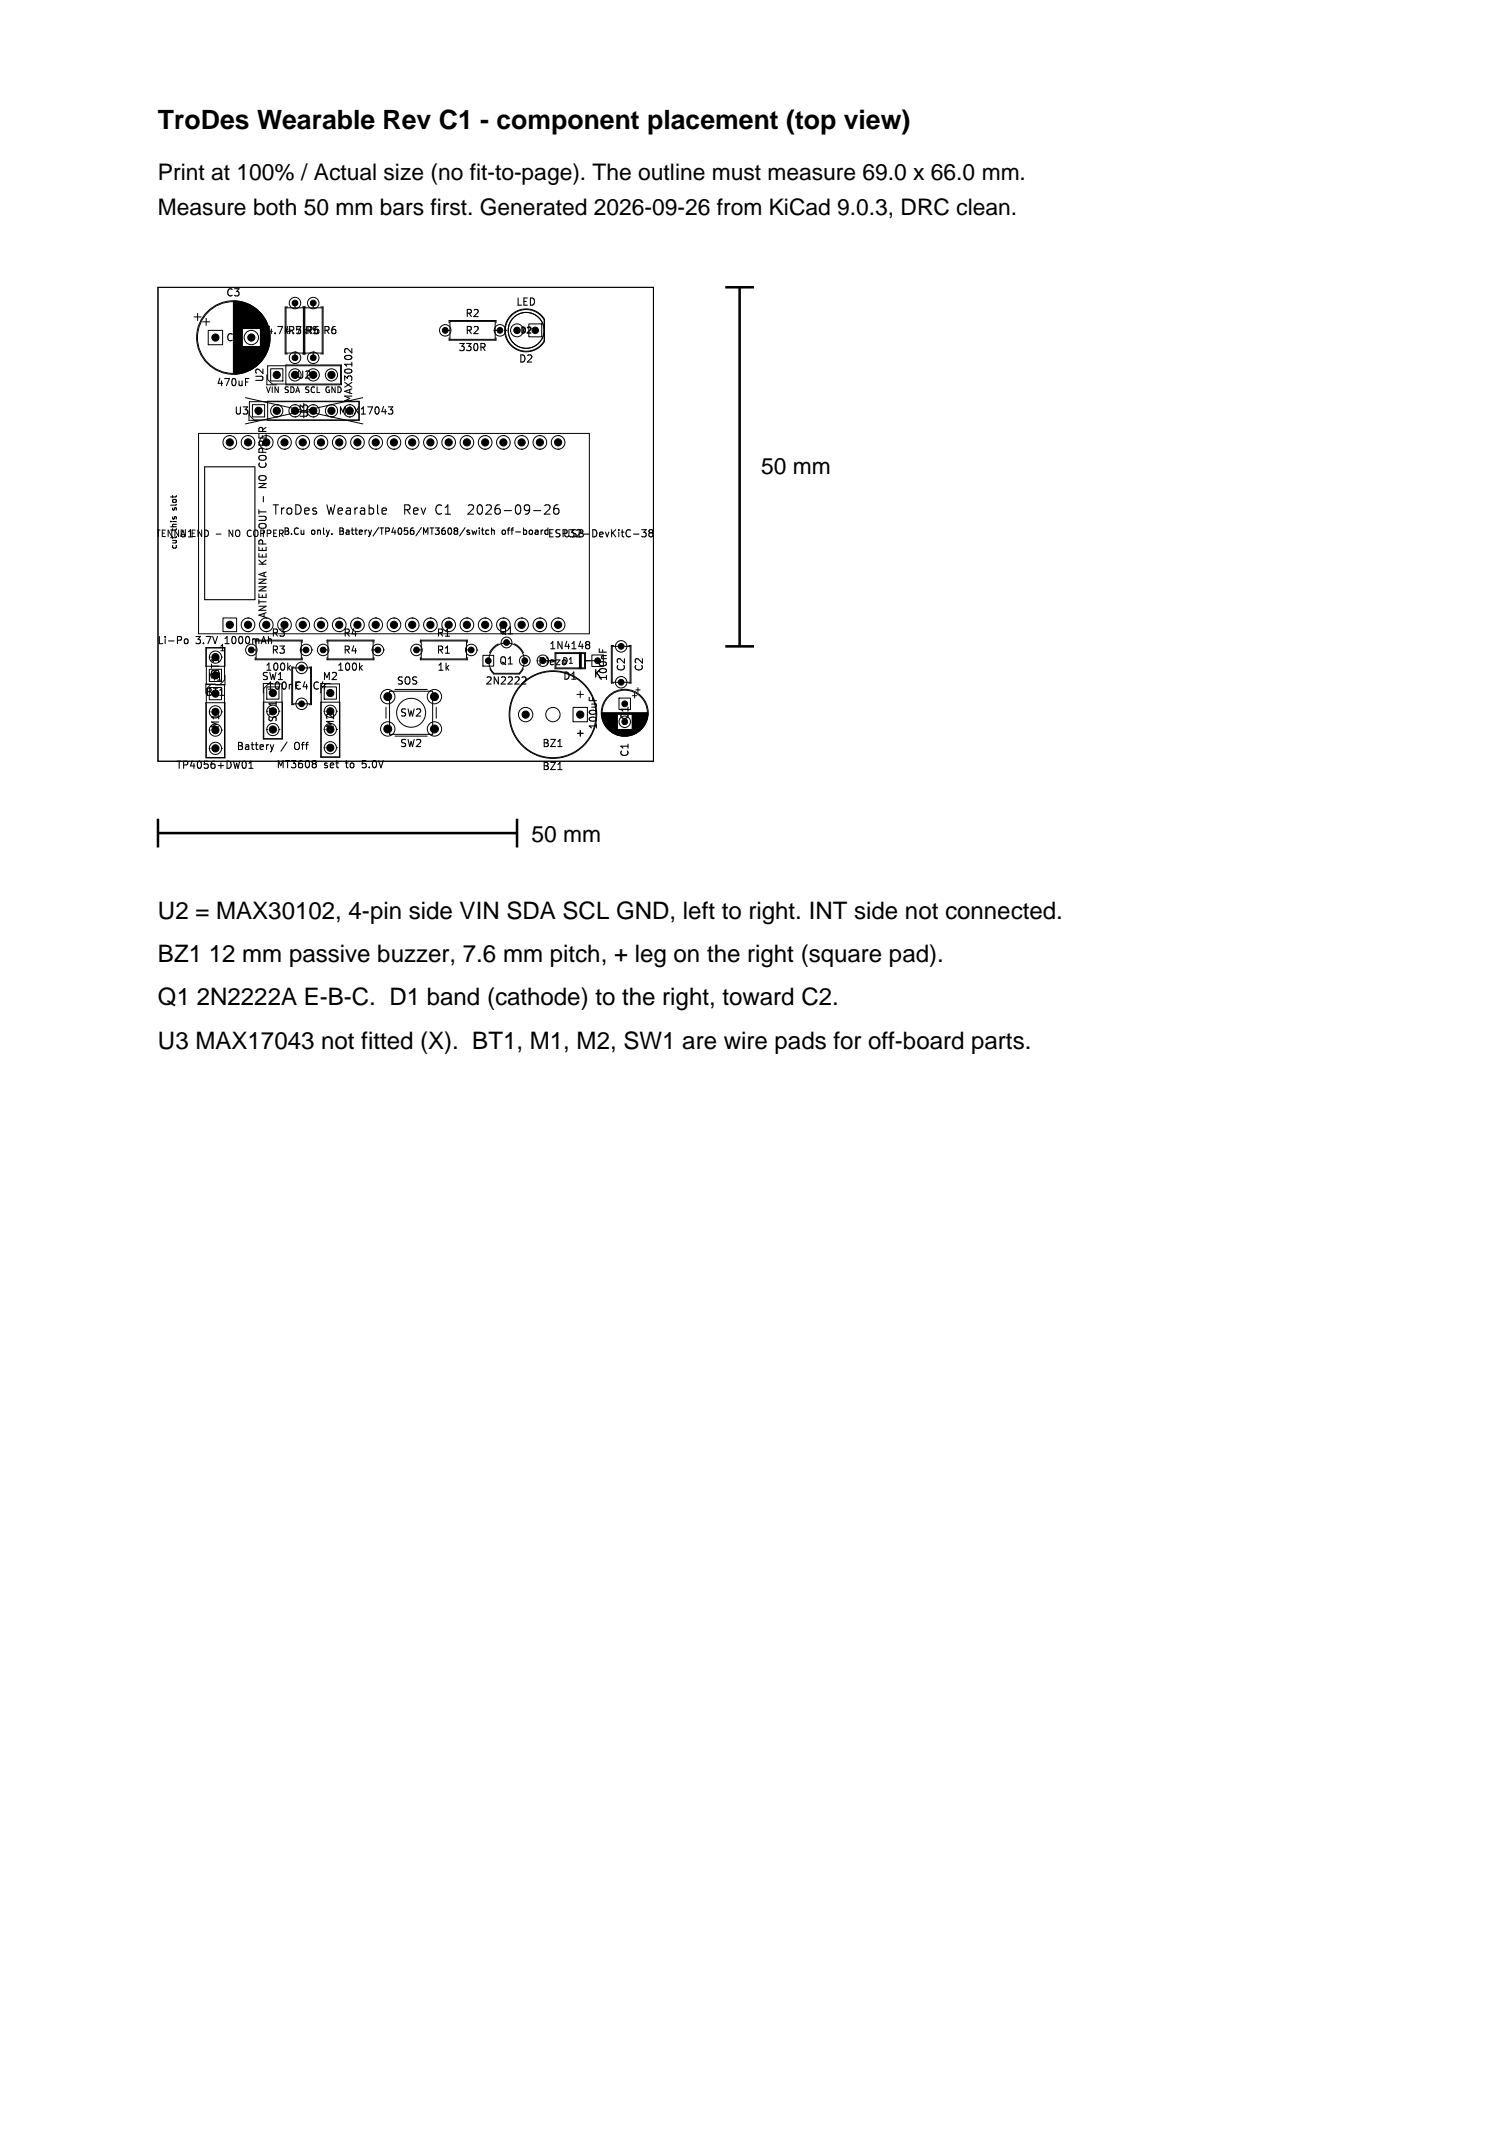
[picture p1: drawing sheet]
<svg xmlns="http://www.w3.org/2000/svg" width="210mm" height="297mm" viewBox="0 0 210 297" stroke-linecap="round" stroke-linejoin="round" font-family="sans-serif">
<g fill="none" stroke="#000" stroke-width=".15">
<path d="M22 40h69v66h-69zM34.2 53.2h.3M34.2 52.7h.5M49 48.5v.7l-.7-.7-.3 .1v.4M54.1 56.7h.6l-.3 .3 .2 .1 .1 .4-.2 .2h-.3M67.2 48.3l.3 .5M67.5 47.9v.4M28.5 65h7v18.5h-7zM36.1 71v.6M36.1 64.7l.1 .3M37.1 67.3l-1 .6h1M37.1 64.7l-.2 .3"/>
<path d="M53.6 70.7l.2 .1v.2l-.6 .2M53.8 71.5l-.2 .1M65.3 74.1l.1 .1-.1 .2M65.3 73.8l.1 .1M65.7 70.3h-.3l-.2 .1M65.7 73.8l.2 .6 .2-.4 .1 .4 .2-.6M65.9 70.9l-.7 .7h.8M66.7 73.5v.1M66.7 73.8v.6M67 73.8h.4M67.2 73.5v.8l.2 .1M68.1 73.9l-.3-.1-.2 .2 .1 .4h.4"/>
<path d="M68.5 73.9h.3v.5M68.5 73.5v.9M70.1 73.8l-.2 .2v.2l.2 .2M75.9 70.4l.1-.1h.4l.1 .1 .1 .3-.1 .2-.7 .7h.8M76.3 73.5v.9M77.7 70.3a.51 .51 0 0 0-.6 .6v.4l.1 .2 .4 .1 .2-.1v-.5l-.1-.1-.4-.1-.2 .2M88.2 74.4h.8M89.4 73.8h.6l-.4 .3 .3 .1v.5l-.1 .1-.4-.1M90.6 74.2l-.2-.2 .2-.2h.1l.2 .1-.2 .3M90.6 74.2l-.2 .2v.3l.2 .1h.1l.2-.2v-.2l-.2-.2M90.6 74.2h.1M25.8 89h.2l.2 .1v.3l-.2 .2h-.2l-.1-.2z"/>
<path d="M40.2 92.9l.3 .4M40.5 92.7l-.4 .3M50.2 92.9l.3 .4M50.5 92.7l-.4 .3M72.7 94.3l.4-.1 .2 .3-.7 .7h.7M81.6 89.7l.1 .1M81.6 89.4l.3-.1 .2 .1v.2l-.2 .2M81.7 89.8h-.1M81.7 89.8h.2M81.9 89.8l.2 .2v.2l-.2 .1h-.3M82.1 97.1v.5M82.5 97.2v.4"/>
<path d="M83.5 90.3v.5M83.9 90.5v.3M34.2 106.1l.1 .3-.1 .5M34.7 107h.5M34.7 106.3l.3-.3v1M37.6 103.7l.3 .7M37.9 104.4l-.3 .3M38.1 103.7l-.2 .7M43.9 105.9l.1 .2-.1 .2 .1 .1v.3l-.1 .2M77.7 107.2h.6M77.7 104h.6"/>
</g>
<g fill="none" stroke="#000" stroke-width=".14">
<path d="M22 40h69v66h-69zM27 44.1h1M27.5 43.6v1M28.2 44.8h1M28.7 44.3v1M29 46h2v2h-2zM32.5 41.9v10.2M32.6 41.9v10.2M32.7 41.9v10.2M32.8 41.9v10.2M32.9 41.9v10.2M33 41.9v10.2"/>
<path d="M33.1 42v10.1M33.1 42v10M33.2 42v10M33.3 42v10M33.4 42v10M33.5 42v10M33.6 42v10M33.7 42.1v9.8M33.8 42.1v3.7M33.8 48.2v3.7M33.9 42.1v3.7M33.9 48.2v3.7"/>
<path d="M34 42.1v3.7M34 48.2v3.7M34 48.2v3.6M34.1 42.2v3.6M34.1 48.2v3.6M34.2 55.4l16.3 3.6M34.2 42.2v3.6M34.2 48.2v3.6M34.3 42.2v3.6M34.3 48.2v3.6M34.3 42.3v3.5M34.3 48.2v3.5"/>
<path d="M34.4 42.3v3.5M34.4 48.2v3.5M34.5 42.3v3.5M34.5 48.2v3.5M34.6 42.4v3.4M34.6 48.2v3.4M34.7 42.4v3.4M34.7 48.2v3.4M34.7 57.2v1.3h1.3M34.7 55.9h15.3v2.6h-14.6l-.7-.7zM34.8 42.5v3.3M34.8 48.2v3.3"/>
<path d="M34.9 42.5v3.3M34.9 48.2v3.3M35 42.6v3.2M35 48.2v3.2M35.1 42.6v3.2M35.1 48.2v3.2M35.1 42.7v3.1M35.1 48.2v3.1M35.2 56.4h1.7v1.6h-1.7zM35.2 42.7v3.1M35.2 48.2v3.1M35.3 42.7v3.1"/>
<path d="M35.3 48.2v3.1M35.3 42.8v3M35.3 48.2v3M35.4 42.8v3M35.4 48.2v3M35.5 42.9v2.9M35.5 48.2v2.9M35.6 42.9v2.9M35.6 48.2v2.8M35.6 43v2.8M35.7 43v2.8M35.7 48.2v2.8"/>
<path d="M35.7 43.1v2.7M35.7 48.2v2.7M35.8 43.1v2.7M35.8 48.2v2.7M35.9 43.2v2.6M35.9 48.2v2.6M36 43.3v2.5M36 48.2v2.5M36.1 43.4v2.4M36.1 48.2v2.4M36.2 43.5v2.3M36.2 48.2v2.3"/>
<path d="M36.3 43.6v6.8M36.3 43.7v6.6M36.4 43.7v6.6M36.5 43.8v6.4M36.5 43.9v6.2M36.6 43.9v6.2M36.6 44v6M36.7 44.1v5.8M36.7 44.2v5.6M36.8 44.2v5.6M36.8 44.3v5.4M36.9 44.4v5.2"/>
<path d="M36.9 44.5v5M37 44.6v4.8M37.1 44.7v4.6M37.1 44.8v4.4M37.1 44.9v4.2M37.2 53.6h1.3M37.2 45v4M37.2 45.1v3.8M37.3 45.2v3.6M37.3 50.9h10.1v2.6h-9.5l-.6-.7zM37.3 55.9h12.7v2.6h-12.7zM37.3 45.3v3.4"/>
<path d="M37.3 45.4v3.2M37.4 45.5v3M37.4 45.6v2.8M37.5 45.8v2.4M37.5 45.9v2.2M37.5 46.1v1.8M37.6 46.4v1.2M37.7 51.4h1.7v1.7h-1.7zM38.5 56.3a.85 .85 0 0 1 .9 .9 .85 .85 0 0 1-.9 .8M38.5 56.3a.85 .85 0 0 0-.8 .9 .85 .85 0 0 0 .8 .8M38.5 58h.1M38.5 56.4h.1"/>
<path d="M39.8 50.8h7.7v2.8h-7.7zM39.8 42.9h2.5v6.3h-2.5zM40 42.7h-.3v6.6h.3M41.1 49a.8 .8 0 0 0-.8 .8 .8 .8 0 0 0 .8 .8M41.1 49a.8 .8 0 0 1 .8 .8 .8 .8 0 0 1-.8 .8M41.1 56.3a.85 .85 0 0 1 .8 .9 .85 .85 0 0 1-.8 .8M41.1 56.3a.85 .85 0 0 0-.9 .9 .85 .85 0 0 0 .9 .8M41.1 49h.1M41.1 50.6h.1M41.1 58h.1M41.1 56.4h.1M41.1 42.2v.7"/>
<path d="M41.1 49.2v.6M42.1 49.3h.5M42.1 42.7h.5M42.3 42.7v6.6M42.4 42.9h2.5v6.3h-2.5zM42.5 42.7v6.6M43.6 49a.8 .8 0 0 0-.8 .8 .8 .8 0 0 0 .8 .8M43.6 49a.8 .8 0 0 1 .8 .8 .8 .8 0 0 1-.8 .8M43.6 56.3a.85 .85 0 0 1 .9 .9 .85 .85 0 0 1-.9 .8M43.6 56.3a.85 .85 0 0 0-.8 .9 .85 .85 0 0 0 .8 .8M43.6 49h.1M43.6 50.6h.1"/>
<path d="M43.6 58h.1M43.6 56.4h.1M43.6 42.2v.7M43.6 49.2v.6M44.7 42.7h.3v6.6h-.3M45.4 54.1v.4M46.2 56.3a.85 .85 0 0 1 .8 .9 .85 .85 0 0 1-.8 .8M46.2 56.3a.85 .85 0 0 0-.9 .9 .85 .85 0 0 0 .9 .8M46.2 58h.1M46.2 56.4h.1M50.5 55.4l-16.3 3.6M62 46h.7"/>
<path d="M62.5 45v-.4h6.6v.4M62.5 47v.4h6.6v-.4M62.7 44.8h6.3v2.4h-6.3zM68.8 46h.1M68.8 46a.8 .8 0 0 0 .8 .8 .8 .8 0 0 0 .8-.8M68.8 46a.8 .8 0 0 1 .8-.8 .8 .8 0 0 1 .8 .8M69 46h.6M70.4 46h.1M71.1 43.9a2.99 2.99 0 0 1 4.7 .6v3a2.99 2.99 0 0 1-4.4 .9 2.99 2.99 0 0 1-.3-4.5zM73.6 45.1h1.8v1.8h-1.8zM75.8 47.5a2.9 2.9 0 0 1-4.4 .7 2.9 2.9 0 0 1 0-4.4 2.9 2.9 0 0 1 4.4 .7v3M27.7 60.4h54.4v27.9h-54.4z"/>
<path d="M32 62.6h.1M32 60.7h.1M32 60.6a.95 .95 0 0 1 .9 1 .95 .95 0 0 1-.9 1M32 60.6a.95 .95 0 0 0-1 1 .95 .95 0 0 0 1 1M34.5 62.6h.1M34.5 60.7h.1M34.5 60.6a.95 .95 0 0 1 1 1 .95 .95 0 0 1-1 1M34.5 60.6a.95 .95 0 0 0-.9 1 .95 .95 0 0 0 .9 1M37.1 60.6a.95 .95 0 0 1 .9 1 .95 .95 0 0 1-.9 1M39.6 62.6h.1M39.6 60.7h.1M39.6 60.6a.95 .95 0 0 1 1 1 .95 .95 0 0 1-1 1"/>
<path d="M39.6 60.6a.95 .95 0 0 0-.9 1 .95 .95 0 0 0 .9 1M42.2 62.6h.1M42.2 60.7h.1M42.2 60.6a.95 .95 0 0 1 .9 1 .95 .95 0 0 1-.9 1M42.2 60.6a.95 .95 0 0 0-1 1 .95 .95 0 0 0 1 1M44.7 62.6h.1M44.7 60.7h.1M44.7 60.6a.95 .95 0 0 1 .9 1 .95 .95 0 0 1-.9 1M44.7 60.6a.95 .95 0 0 0-1 1 .95 .95 0 0 0 1 1M47.2 62.6h.1M47.2 60.7h.1M47.2 60.6a.95 .95 0 0 1 1 1 .95 .95 0 0 1-1 1"/>
<path d="M47.2 60.6a.95 .95 0 0 0-.9 1 .95 .95 0 0 0 .9 1M49.8 60.6a.95 .95 0 0 1 .9 1 .95 .95 0 0 1-.9 1M49.8 60.6a.95 .95 0 0 0-1 1 .95 .95 0 0 0 1 1M49.8 62.6h.1M49.8 60.7h.1M52.3 60.6a.95 .95 0 0 1 1 1 .95 .95 0 0 1-1 1M52.3 60.6a.95 .95 0 0 0-.9 1 .95 .95 0 0 0 .9 1M52.3 62.6h.1M52.3 60.7h.1M54.9 60.6a.95 .95 0 0 1 .9 1 .95 .95 0 0 1-.9 1M54.9 60.6a.95 .95 0 0 0-1 1 .95 .95 0 0 0 1 1M54.9 62.6h.1"/>
<path d="M54.9 60.7h.1M57.4 60.6a.95 .95 0 0 1 .9 1 .95 .95 0 0 1-.9 1M57.4 60.6a.95 .95 0 0 0-.9 1 .95 .95 0 0 0 .9 1M57.4 62.6h.1M57.4 60.7h.1M59.9 60.6a.95 .95 0 0 1 1 1 .95 .95 0 0 1-1 1M59.9 60.6a.95 .95 0 0 0-.9 1 .95 .95 0 0 0 .9 1M59.9 62.6h.1M59.9 60.7h.1M62.5 60.6a.95 .95 0 0 1 .9 1 .95 .95 0 0 1-.9 1M62.5 60.6a.95 .95 0 0 0-1 1 .95 .95 0 0 0 1 1M62.5 62.6h.1"/>
<path d="M62.5 60.7h.1M65 60.6a.95 .95 0 0 1 1 1 .95 .95 0 0 1-1 1M65 60.6a.95 .95 0 0 0-.9 1 .95 .95 0 0 0 .9 1M65 62.6h.1M65 60.7h.1M67.6 60.6a.95 .95 0 0 1 .9 1 .95 .95 0 0 1-.9 1M67.6 60.6a.95 .95 0 0 0-1 1 .95 .95 0 0 0 1 1M67.6 62.6h.1M67.6 60.7h.1M70.1 60.6a.95 .95 0 0 1 .9 1 .95 .95 0 0 1-.9 1M70.1 60.6a.95 .95 0 0 0-.9 1 .95 .95 0 0 0 .9 1M70.1 62.6h.1"/>
<path d="M70.1 60.7h.1M72.6 60.6a.95 .95 0 0 1 1 1 .95 .95 0 0 1-1 1M72.6 60.6a.95 .95 0 0 0-.9 1 .95 .95 0 0 0 .9 1M72.6 62.6h.1M72.6 60.7h.1M75.2 60.6a.95 .95 0 0 1 .9 1 .95 .95 0 0 1-.9 1M75.2 60.6a.95 .95 0 0 0-1 1 .95 .95 0 0 0 1 1M75.2 62.6h.1M75.2 60.7h.1M77.7 60.6a.95 .95 0 0 1 1 1 .95 .95 0 0 1-1 1M77.7 60.6a.95 .95 0 0 0-.9 1 .95 .95 0 0 0 .9 1M77.7 62.6h.1"/>
<path d="M77.7 60.7h.1M28.7 90.2h2.6v2.6h-2.6zM28.7 95.3v1.3M28.7 97.8h2.6v7.7h-2.6zM28.7 95.9l.7-.6h1.9v10.2h-2.6zM28.7 95.3v-5.1h2.6v4.5l-.7 .6M29.1 99.1a.85 .85 0 0 0 .9 .9 .85 .85 0 0 0 .8-.9M29.1 99.1a.85 .85 0 0 1 .9-.8 .85 .85 0 0 1 .8 .8M29.2 99.1h.1M29.2 93.2h1.7v1.7h-1.7zM29.2 91.5h.1M30.9 99.1h.1"/>
<path d="M31.1 86.1h1.9v1.9h-1.9zM31.3 94v1.4h-1.3M34.5 88h.1M34.5 86.1h.1M34.5 86a.95 .95 0 0 1 1 1 .95 .95 0 0 1-1 1M34.5 86a.95 .95 0 0 0-.9 1 .95 .95 0 0 0 .9 1M35 90.5h.7M35.5 89.1h6.6v.4M35.5 91.5v.4h6.6v-.4M35.7 89.3h6.3v2.5h-6.3zM36.7 97.8h2.6v5.1h-2.6zM36.7 95.2v1.3"/>
<path d="M37.1 88h.1M37.2 95.7h1.7v1.6h-1.7zM37.2 99h.1M39.3 95.2v7.6h-2.6v-6.9M39.6 86.1h.1M40.8 93h2.5v5h-2.5zM40.9 92.9h-.3v5.2h.3M41.8 90.5h.1M41.8 90.5a.8 .8 0 0 0 .8 .8 .8 .8 0 0 0 .8-.8M41.8 90.5a.8 .8 0 0 1 .8-.8 .8 .8 0 0 1 .8 .8M42 90.5h.6M42.2 88h.1"/>
<path d="M42.2 86.1h.1M42.2 86a.95 .95 0 0 1 .9 1 .95 .95 0 0 1-.9 1M42.2 86a.95 .95 0 0 0-1 1 .95 .95 0 0 0 1 1M43.1 92.9h.3v5.2h-.3M43.4 90.5h.1M44.7 97.8h2.6v7.6h-2.6zM44.7 88h.1M44.7 86.1h.1M44.7 86a.95 .95 0 0 1 .9 1 .95 .95 0 0 1-.9 1M44.7 86a.95 .95 0 0 0-1 1 .95 .95 0 0 0 1 1M45 90.5h.7M45.1 99a.85 .85 0 0 0 .9 .9 .85 .85 0 0 0 .8-.9"/>
<path d="M45.1 99a.85 .85 0 0 1 .9-.8 .85 .85 0 0 1 .8 .8M45.2 95.7h1.7v1.6h-1.7zM45.2 99h.1M45.4 95.2h1.9v10.2h-2.6v-9.5M45.5 89.5v-.4h6.6v.4M45.5 91.5v.4h6.6v-.4M45.7 89.3h6.3v2.5h-6.3zM46.9 99h.1M47.2 88h.1M47.2 86.1h.1M47.2 86a.95 .95 0 0 1 1 1 .95 .95 0 0 1-1 1M47.2 86a.95 .95 0 0 0-.9 1 .95 .95 0 0 0 .9 1"/>
<path d="M49.8 86.1h.1M51.8 90.5h.1M51.8 90.5a.8 .8 0 0 0 .8 .8 .8 .8 0 0 0 .8-.8M51.8 90.5a.8 .8 0 0 1 .8-.8 .8 .8 0 0 1 .8 .8M52 90.5h.6M52.3 86a.95 .95 0 0 1 1 1 .95 .95 0 0 1-1 1M52.3 86a.95 .95 0 0 0-.9 1 .95 .95 0 0 0 .9 1M52.3 88h.1M52.3 86.1h.1M53.4 90.5h.1M53.8 98.5v1.5M54.3 96.2h5.9v6.1h-5.9z"/>
<path d="M54.9 86a.95 .95 0 0 1 .9 1 .95 .95 0 0 1-.9 1M54.9 86a.95 .95 0 0 0-1 1 .95 .95 0 0 0 1 1M54.9 88h.1M54.9 86.1h.1M55 96h4.5M57.4 86a.95 .95 0 0 1 .9 1 .95 .95 0 0 1-.9 1M57.4 86a.95 .95 0 0 0-.9 1 .95 .95 0 0 0 .9 1M57.4 88h.1M57.4 86.1h.1M58 90.5h.7M58.5 89.5v-.4h6.6v.4M58.5 91.5v.4h6.6v-.4"/>
<path d="M58.7 89.3h6.3v2.5h-6.3zM59.9 86a.95 .95 0 0 1 1 1 .95 .95 0 0 1-1 1M59.9 86a.95 .95 0 0 0-.9 1 .95 .95 0 0 0 .9 1M59.9 88h.1M59.9 86.1h.1M60.8 98.5v1.5M62.5 86.1h.1M64.8 90.5h.1M64.8 90.5a.8 .8 0 0 0 .8 .8 .8 .8 0 0 0 .8-.8M64.8 90.5a.8 .8 0 0 1 .8-.8 .8 .8 0 0 1 .8 .8M65 90.5h.6M65 86a.95 .95 0 0 1 1 1 .95 .95 0 0 1-1 1"/>
<path d="M65 86a.95 .95 0 0 0-.9 1 .95 .95 0 0 0 .9 1M65 88h.1M65 86.1h.1M66.4 90.5h.1M67.3 91.2h1.5v1.5h-1.5zM67.6 86a.95 .95 0 0 1 .9 1 .95 .95 0 0 1-.9 1M67.6 86a.95 .95 0 0 0-1 1 .95 .95 0 0 0 1 1M67.6 88h.1M67.6 86.1h.1M68.2 93.1l.5 .8h3.6l.6-.8M68.8 90.2a2.48 2.48 0 0 1 3.5 0 2.48 2.48 0 0 1 0 3.6h-3.5a2.48 2.48 0 0 1 0-3.6zM69.4 89.6a2.61 2.61 0 0 0-1.2 1.3"/>
<path d="M70.1 86.1h.1M71.6 89.6a2.6 2.6 0 0 1 1.3 1.3M72.6 86a.95 .95 0 0 1 1 1 .95 .95 0 0 1-1 1M72.6 86a.95 .95 0 0 0-.9 1 .95 .95 0 0 0 .9 1M72.6 88h.1M72.6 86.1h.1M74.8 92a.8 .8 0 0 1 .8-.8 .8 .8 0 0 1 .8 .8M75.2 86a.95 .95 0 0 1 .9 1 .95 .95 0 0 1-.9 1M75.2 86a.95 .95 0 0 0-1 1 .95 .95 0 0 0 1 1M75.2 88h.1M75.2 86.1h.1M77.3 90.9h4.2v2.2h-4.2z"/>
<path d="M77.4 91h4v2h-4zM77.7 86a.95 .95 0 0 1 1 1 .95 .95 0 0 1-1 1M77.7 86a.95 .95 0 0 0-.9 1 .95 .95 0 0 0 .9 1M77.7 88h.1M77.7 86.1h.1M79.8 98.5h2v2h-2zM80.7 90.9v2.2M80.8 90.9v2.2M80.9 91v2M80.9 90.9v2.2M81.4 92h1.8M82.4 91.2h1.6v1.6h-1.6z"/>
<path d="M83.8 99.3h6.4M83.8 99.4h6.4M83.8 99.5h6.4M83.8 99.5h2.2M83.8 99.6h2.2M83.8 99.7h2.2M83.8 99.8h2.2M83.8 99.9h2.2M83.9 100h2.1M85.2 90h2.5v5h-2.5zM85.4 89.9h-.3v5.2h.3M86.2 97.2h1.6v1.6h-1.6z"/>
<path d="M87.6 89.9h.3v5.2h-.3M88 99.5h2.2M88 99.6h2.2M88 99.7h2.2M88 99.8h2.2M88 99.9h2.2M88 100h2.2M88.1 96.9h.6M88.4 96.6v.6M88.5 96.1h.7M88.8 95.7v.7M29.1 104.2a.85 .85 0 0 0 .9 .8 .85 .85 0 0 0 .8-.8"/>
<path d="M29.1 104.2a.85 .85 0 0 1 .9-.9 .85 .85 0 0 1 .8 .9M29.2 101.7h.1M29.2 104.2h.1M30.9 104.2h.1M37.2 101.6h.1M37.2 101.6a.85 .85 0 0 0 .8 .8 .85 .85 0 0 0 .9-.8M37.2 101.6a.85 .85 0 0 1 .8-.9 .85 .85 0 0 1 .9 .9M38.9 101.6h.1M45.1 104.1a.85 .85 0 0 0 .9 .9 .85 .85 0 0 0 .8-.9M45.1 104.1a.85 .85 0 0 1 .9-.8 .85 .85 0 0 1 .8 .8M45.2 101.6h.1M45.2 104.1h.1"/>
<path d="M46.9 104.1h.1M55 102.5h4.5M83.9 100.1h2.1M83.9 100.2h2.1M83.9 100.3h2.1M84 100.3h2M84 100.4h2M84 100.5h2M84 100.6h2M84.1 100.6h1.9M84.1 100.7h1.9M84.1 100.8h1.9"/>
<path d="M84.2 100.8h1.8M84.2 100.9h1.8M84.3 101h1.7M84.3 101.1h1.7M84.4 101.1h1.6M84.4 101.2h1.6M84.5 101.3h1.5M84.6 101.4h1.4M84.6 101.5h1.4M84.7 101.5h1.3M84.7 101.6h4.6M84.8 101.6h4.4"/>
<path d="M84.8 101.7h4.4M84.9 101.7h4.2M85 101.8h4M85.1 101.9h3.8M85.2 101.9h3.6M85.2 102h3.6M85.3 102h3.4M85.4 102.1h3.3M85.4 102.1h3.2M85.5 102.1h3M85.6 102.2h2.8M85.6 102.2h2.7"/>
<path d="M85.7 102.3h2.6M85.8 102.3h2.4M85.9 102.3h2.2M86.1 102.4h1.8M86.2 102.4h1.6M86.4 102.5h1.2M86.6 102.5h.8M88 100h2.1M88 100.1h2.1M88 100.2h2.1M88 100.3h2.1M88 100.3h2"/>
<path d="M88 100.4h2M88 100.5h2M88 100.6h2M88 100.6h1.9M88 100.7h1.9M88 100.8h1.9M88 100.8h1.8M88 100.9h1.8M88 101h1.7M88 101.1h1.7M88 101.1h1.6M88 101.2h1.6"/>
<path d="M88 101.3h1.5M88 101.4h1.4M88 101.5h1.4M88 101.5h1.3"/>
<circle cx="32.5" cy="47" r="5"/>
<circle cx="32.5" cy="47" r="5.1"/>
<circle cx="35" cy="47" r="1"/>
<circle cx="41.1" cy="42.2" r=".8"/>
<circle cx="41.1" cy="52.2" r=".85"/>
<circle cx="43.6" cy="42.2" r=".8"/>
<circle cx="43.6" cy="52.2" r=".85"/>
<circle cx="46.2" cy="52.2" r=".85"/>
<circle cx="48.7" cy="57.2" r=".85"/>
<circle cx="62" cy="46" r=".8"/>
<circle cx="72" cy="46" r=".9"/>
<circle cx="73.3" cy="46" r="2.5"/>
<circle cx="30" cy="91.5" r=".85"/>
<circle cx="35" cy="90.5" r=".8"/>
<circle cx="37.1" cy="87" r=".95"/>
<circle cx="38" cy="99" r=".85"/>
<circle cx="39.6" cy="87" r=".95"/>
<circle cx="42" cy="93" r=".8"/>
<circle cx="42" cy="98" r=".8"/>
<circle cx="45" cy="90.5" r=".8"/>
<circle cx="49.8" cy="87" r=".95"/>
<circle cx="54" cy="97" r="1"/>
<circle cx="57.2" cy="99.2" r="2.02"/>
<circle cx="58" cy="90.5" r=".8"/>
<circle cx="60.5" cy="97" r="1"/>
<circle cx="62.5" cy="87" r=".95"/>
<circle cx="70.1" cy="87" r=".95"/>
<circle cx="70.5" cy="89.5" r=".75"/>
<circle cx="73.1" cy="92" r=".75"/>
<circle cx="73.2" cy="99.5" r="1"/>
<circle cx="77" cy="99.5" r="6"/>
<circle cx="77" cy="99.5" r="6.1"/>
<circle cx="77" cy="99.5" r="1"/>
<circle cx="86.5" cy="95" r=".8"/>
<circle cx="86.5" cy="90" r=".8"/>
<circle cx="87" cy="99.2" r="3.3"/>
<circle cx="87" cy="99.2" r="3.1"/>
<circle cx="30" cy="101.7" r=".85"/>
<circle cx="46" cy="101.6" r=".85"/>
<circle cx="54" cy="101.5" r="1"/>
<circle cx="60.5" cy="101.5" r="1"/>
<circle cx="87" cy="100.5" r=".8"/>
</g>
<g fill="#000" stroke="#000" stroke-width=".14">
<circle cx="30" cy="47" r=".5"/>
<circle cx="35" cy="47" r=".5"/>
<circle cx="36" cy="57.2" r=".5"/>
<circle cx="38.5" cy="57.2" r=".5"/>
<circle cx="38.5" cy="52.2" r=".5"/>
<circle cx="41.1" cy="49.8" r=".4"/>
<circle cx="41.1" cy="42.2" r=".4"/>
<circle cx="41.1" cy="57.2" r=".5"/>
<circle cx="41.1" cy="52.2" r=".5"/>
<circle cx="43.6" cy="49.8" r=".4"/>
<circle cx="43.6" cy="42.2" r=".4"/>
<circle cx="43.6" cy="57.2" r=".5"/>
<circle cx="43.6" cy="52.2" r=".5"/>
<circle cx="46.2" cy="57.2" r=".5"/>
<circle cx="46.2" cy="52.2" r=".5"/>
<circle cx="62" cy="46" r=".4"/>
<circle cx="69.6" cy="46" r=".4"/>
<circle cx="72" cy="46" r=".45"/>
<circle cx="74.5" cy="46" r=".45"/>
<circle cx="32" cy="61.6" r=".5"/>
<circle cx="34.5" cy="61.6" r=".5"/>
<circle cx="39.6" cy="61.6" r=".5"/>
<circle cx="42.2" cy="61.6" r=".5"/>
<circle cx="44.7" cy="61.6" r=".5"/>
<circle cx="47.2" cy="61.6" r=".5"/>
<circle cx="49.8" cy="61.6" r=".5"/>
<circle cx="52.3" cy="61.6" r=".5"/>
<circle cx="54.9" cy="61.6" r=".5"/>
<circle cx="57.4" cy="61.6" r=".5"/>
<circle cx="59.9" cy="61.6" r=".5"/>
<circle cx="62.5" cy="61.6" r=".5"/>
<circle cx="65" cy="61.6" r=".5"/>
<circle cx="67.6" cy="61.6" r=".5"/>
<circle cx="70.1" cy="61.6" r=".5"/>
<circle cx="72.6" cy="61.6" r=".5"/>
<circle cx="75.2" cy="61.6" r=".5"/>
<circle cx="77.7" cy="61.6" r=".5"/>
<circle cx="30" cy="91.5" r=".5"/>
<circle cx="30" cy="99.1" r=".5"/>
<circle cx="32" cy="87" r=".5"/>
<circle cx="34.5" cy="87" r=".5"/>
<circle cx="35" cy="90.5" r=".4"/>
<circle cx="37.1" cy="87" r=".5"/>
<circle cx="38" cy="96.5" r=".5"/>
<circle cx="39.6" cy="87" r=".5"/>
<circle cx="42" cy="98" r=".4"/>
<circle cx="42" cy="93" r=".4"/>
<circle cx="42.2" cy="87" r=".5"/>
<circle cx="42.6" cy="90.5" r=".4"/>
<circle cx="44.7" cy="87" r=".5"/>
<circle cx="45" cy="90.5" r=".4"/>
<circle cx="46" cy="96.5" r=".5"/>
<circle cx="46" cy="99" r=".5"/>
<circle cx="47.2" cy="87" r=".5"/>
<circle cx="49.8" cy="87" r=".5"/>
<circle cx="52.3" cy="87" r=".5"/>
<circle cx="52.6" cy="90.5" r=".4"/>
<circle cx="54" cy="97" r=".55"/>
<circle cx="54.9" cy="87" r=".5"/>
<circle cx="57.4" cy="87" r=".5"/>
<circle cx="58" cy="90.5" r=".4"/>
<circle cx="59.9" cy="87" r=".5"/>
<circle cx="60.5" cy="97" r=".55"/>
<circle cx="62.5" cy="87" r=".5"/>
<circle cx="65" cy="87" r=".5"/>
<circle cx="65.6" cy="90.5" r=".4"/>
<circle cx="67.6" cy="87" r=".5"/>
<circle cx="68" cy="92" r=".4"/>
<circle cx="70.1" cy="87" r=".5"/>
<circle cx="70.5" cy="89.5" r=".4"/>
<circle cx="72.6" cy="87" r=".5"/>
<circle cx="73.1" cy="92" r=".4"/>
<circle cx="73.2" cy="99.5" r=".5"/>
<circle cx="75.2" cy="87" r=".5"/>
<circle cx="77.7" cy="87" r=".5"/>
<circle cx="80.8" cy="99.5" r=".5"/>
<circle cx="83.2" cy="92" r=".4"/>
<circle cx="86.5" cy="90" r=".4"/>
<circle cx="86.5" cy="95" r=".4"/>
<circle cx="87" cy="98" r=".4"/>
<circle cx="30" cy="104.2" r=".5"/>
<circle cx="30" cy="101.7" r=".5"/>
<circle cx="38" cy="101.6" r=".5"/>
<circle cx="46" cy="101.6" r=".5"/>
<circle cx="46" cy="104.1" r=".5"/>
<circle cx="54" cy="101.5" r=".55"/>
<circle cx="60.5" cy="101.5" r=".55"/>
<circle cx="87" cy="100.5" r=".4"/>
</g>
<path d="M101 40h4M103 40v50M101 90h4M22 116h50M22 114v4M72 114v4" fill="none" stroke="#000" stroke-width=".35"/>
<text font-size="3.7" x="22" y="18">TroDes Wearable Rev C1 - component placement (top view)</text>
<g font-size="3.4">
<text x="22" y="128">U2 = MAX30102, 4-pin side VIN SDA SCL GND, left to right. INT side not connected.</text>
<text x="22" y="134">BZ1 12 mm passive buzzer, 7.6 mm pitch, + leg on the right (square pad).</text>
<text x="22" y="140">Q1 2N2222A E-B-C. D1 band (cathode) to the right, toward C2.</text>
<text x="22" y="146">U3 MAX17043 not fitted (X). BT1, M1, M2, SW1 are wire pads for off-board parts.</text>
</g>
<g font-size="3.2">
<text x="22" y="25">Print at 100% / Actual size (no fit-to-page). The outline must measure 69.0 x 66.0 mm.</text>
<text x="22" y="30">Measure both 50 mm bars first. Generated 2026-09-26 from KiCad 9.0.3, DRC clean.</text>
<text x="106" y="66">50 mm</text>
<text x="74" y="117.2">50 mm</text>
</g>
<g font-size="1.8">
<text x="37.8" y="71.9">TroDes</text>
<text x="45.4" y="71.9">Wearable</text>
<text x="56.5" y="71.9">Rev</text>
<text x="61.1" y="71.9">C1</text>
<text x="66" y="71.9">2026-09-26</text>
</g>
<text font-size="1.7" x="80" y="97.4">+</text>
<g font-size="1.4">
<text x="31.4" y="41.5">C3</text>
<text x="31.4" y="47.7">C3</text>
<text x="37" y="46.7">4.7k4.7k</text>
<text x="40" y="46.7">R5</text>
<text x="42.3" y="46.7">R5</text>
<text x="44.9" y="46.7">R6</text>
<text x="64.7" y="44.4">R2</text>
<text x="64.7" y="46.7">R2</text>
<text x="71.8" y="42.8">LED</text>
<text x="30.1" y="54">470uF</text>
<text x="36.9" y="53.3" transform="rotate(-90 36.9 53.3)">U2</text>
<text x="41.2" y="52.9">U2</text>
<text x="63.8" y="49.1">330R</text>
<text x="72.2" y="50.7">D2</text>
<text x="32.5" y="57.9">U3</text>
<text x="43.1" y="58.3" transform="rotate(-90 43.1 58.3)">U3</text>
<text x="47" y="57.9">MAX17043</text>
<text x="49.3" y="56.2" transform="rotate(-90 49.3 56.2)">MAX30102</text>
<text x="37.3" y="64.4" transform="rotate(-90 37.3 64.4)">COPPER</text>
<text x="37.3" y="69.8" transform="rotate(-90 37.3 69.8)">-</text>
<text x="37.3" y="67.5" transform="rotate(-90 37.3 67.5)">NO</text>
<text x="24.9" y="75">U1END -</text>
<text x="76.2" y="75">ESP32-DevKitC-38</text>
<text x="78.3" y="75">USB</text>
<text x="21.8" y="89.9">Li-Po</text>
<text x="27.3" y="89.9">3.7V</text>
<text x="31.5" y="89.9">1000mAh</text>
<text x="37.3" y="86.2" transform="rotate(-90 37.3 86.2)">ANTENNA KEEP-OUT</text>
<text x="37.7" y="88.9">R3</text>
<text x="47.7" y="88.9">R4</text>
<text x="60.7" y="88.9">R1</text>
<text x="69.4" y="88.5">Q1</text>
<text x="28.8" y="95">M1</text>
<text x="30.7" y="94.3" transform="rotate(-90 30.7 94.3)">BT1</text>
<text x="36.4" y="94.9">SW1</text>
<text x="36.9" y="93.6">100k</text>
<text x="37.7" y="91.2">R3</text>
<text x="44.8" y="94.9">M2</text>
<text x="46.9" y="93.6">100k</text>
<text x="47.7" y="91.2">R4</text>
<text x="55.1" y="95.5">SOS</text>
<text x="60.7" y="91.2">R1</text>
<text x="60.8" y="93.6">1k</text>
<text x="67.5" y="95.5">2N2222</text>
<text x="69.4" y="92.7">Q1</text>
<text x="74.9" y="92.8">Piezo</text>
<text x="76.4" y="90.6">1N4148</text>
<text x="78.3" y="94.8">D1</text>
<text x="82.6" y="94.5">K</text>
<text x="84.7" y="94.9" transform="rotate(-90 84.7 94.9)">100nF</text>
<text x="87.2" y="93.6" transform="rotate(-90 87.2 93.6)">C2</text>
<text x="89.7" y="93.6" transform="rotate(-90 89.7 93.6)">C2</text>
<text x="28.5" y="97.1">BT1</text>
<text x="30.7" y="101.6" transform="rotate(-90 30.7 101.6)">M1</text>
<text x="37.1" y="96.2">100nF</text>
<text x="38.7" y="100.7" transform="rotate(-90 38.7 100.7)">SW1</text>
<text x="40.9" y="96.2">C4</text>
<text x="43.4" y="96.2">C4</text>
<text x="46.7" y="101.5" transform="rotate(-90 46.7 101.5)">M2</text>
<text x="55.6" y="100">SW2</text>
<text x="83.3" y="101.7" transform="rotate(-90 83.3 101.7)">100uF</text>
<text x="87.7" y="100.4" transform="rotate(-90 87.7 100.4)">C1</text>
<text x="24.4" y="107.3">TP4056+DW01</text>
<text x="32.9" y="104.6">Battery</text>
<text x="38.4" y="107.2">MT3608</text>
<text x="39.1" y="104.6">/</text>
<text x="41.2" y="104.6">Off</text>
<text x="45.1" y="107.2">set</text>
<text x="48.4" y="107.2">to</text>
<text x="50.9" y="107.2">5.0V</text>
<text x="55.6" y="104.2">SW2</text>
<text x="75.4" y="107.4">BZ1</text>
<text x="75.4" y="104.2">BZ1</text>
<text x="80.1" y="102.8">+</text>
<text x="87.7" y="105.5" transform="rotate(-90 87.7 105.5)">C1</text>
</g>
<g font-size="1.3">
<text x="19.9" y="74.9">ANTENNA</text>
<text x="32.1" y="74.9">NO COPPER</text>
<text x="39.4" y="74.7">B.Cu</text>
<text x="43.3" y="74.7">only.</text>
<text x="47.5" y="74.7">Battery/TP4056/MT3608/switch</text>
<text x="70.4" y="74.7">off-board</text>
<text x="30.5" y="90.8">1</text>
</g>
<g font-size="1.1">
<text x="72.3" y="46.7">D2</text>
<text x="36.9" y="54.9">VIN</text>
<text x="39.6" y="54.9">SDA SCL</text>
<text x="45.7" y="54.9">GND</text>
<text x="24.8" y="70.7" transform="rotate(-90 24.8 70.7)">slot</text>
<text x="24.8" y="76.6" transform="rotate(-90 24.8 76.6)">cut</text>
<text x="24.8" y="73.9" transform="rotate(-90 24.8 73.9)">this</text>
<text x="78.2" y="92.6">D1</text>
</g>
</svg>
